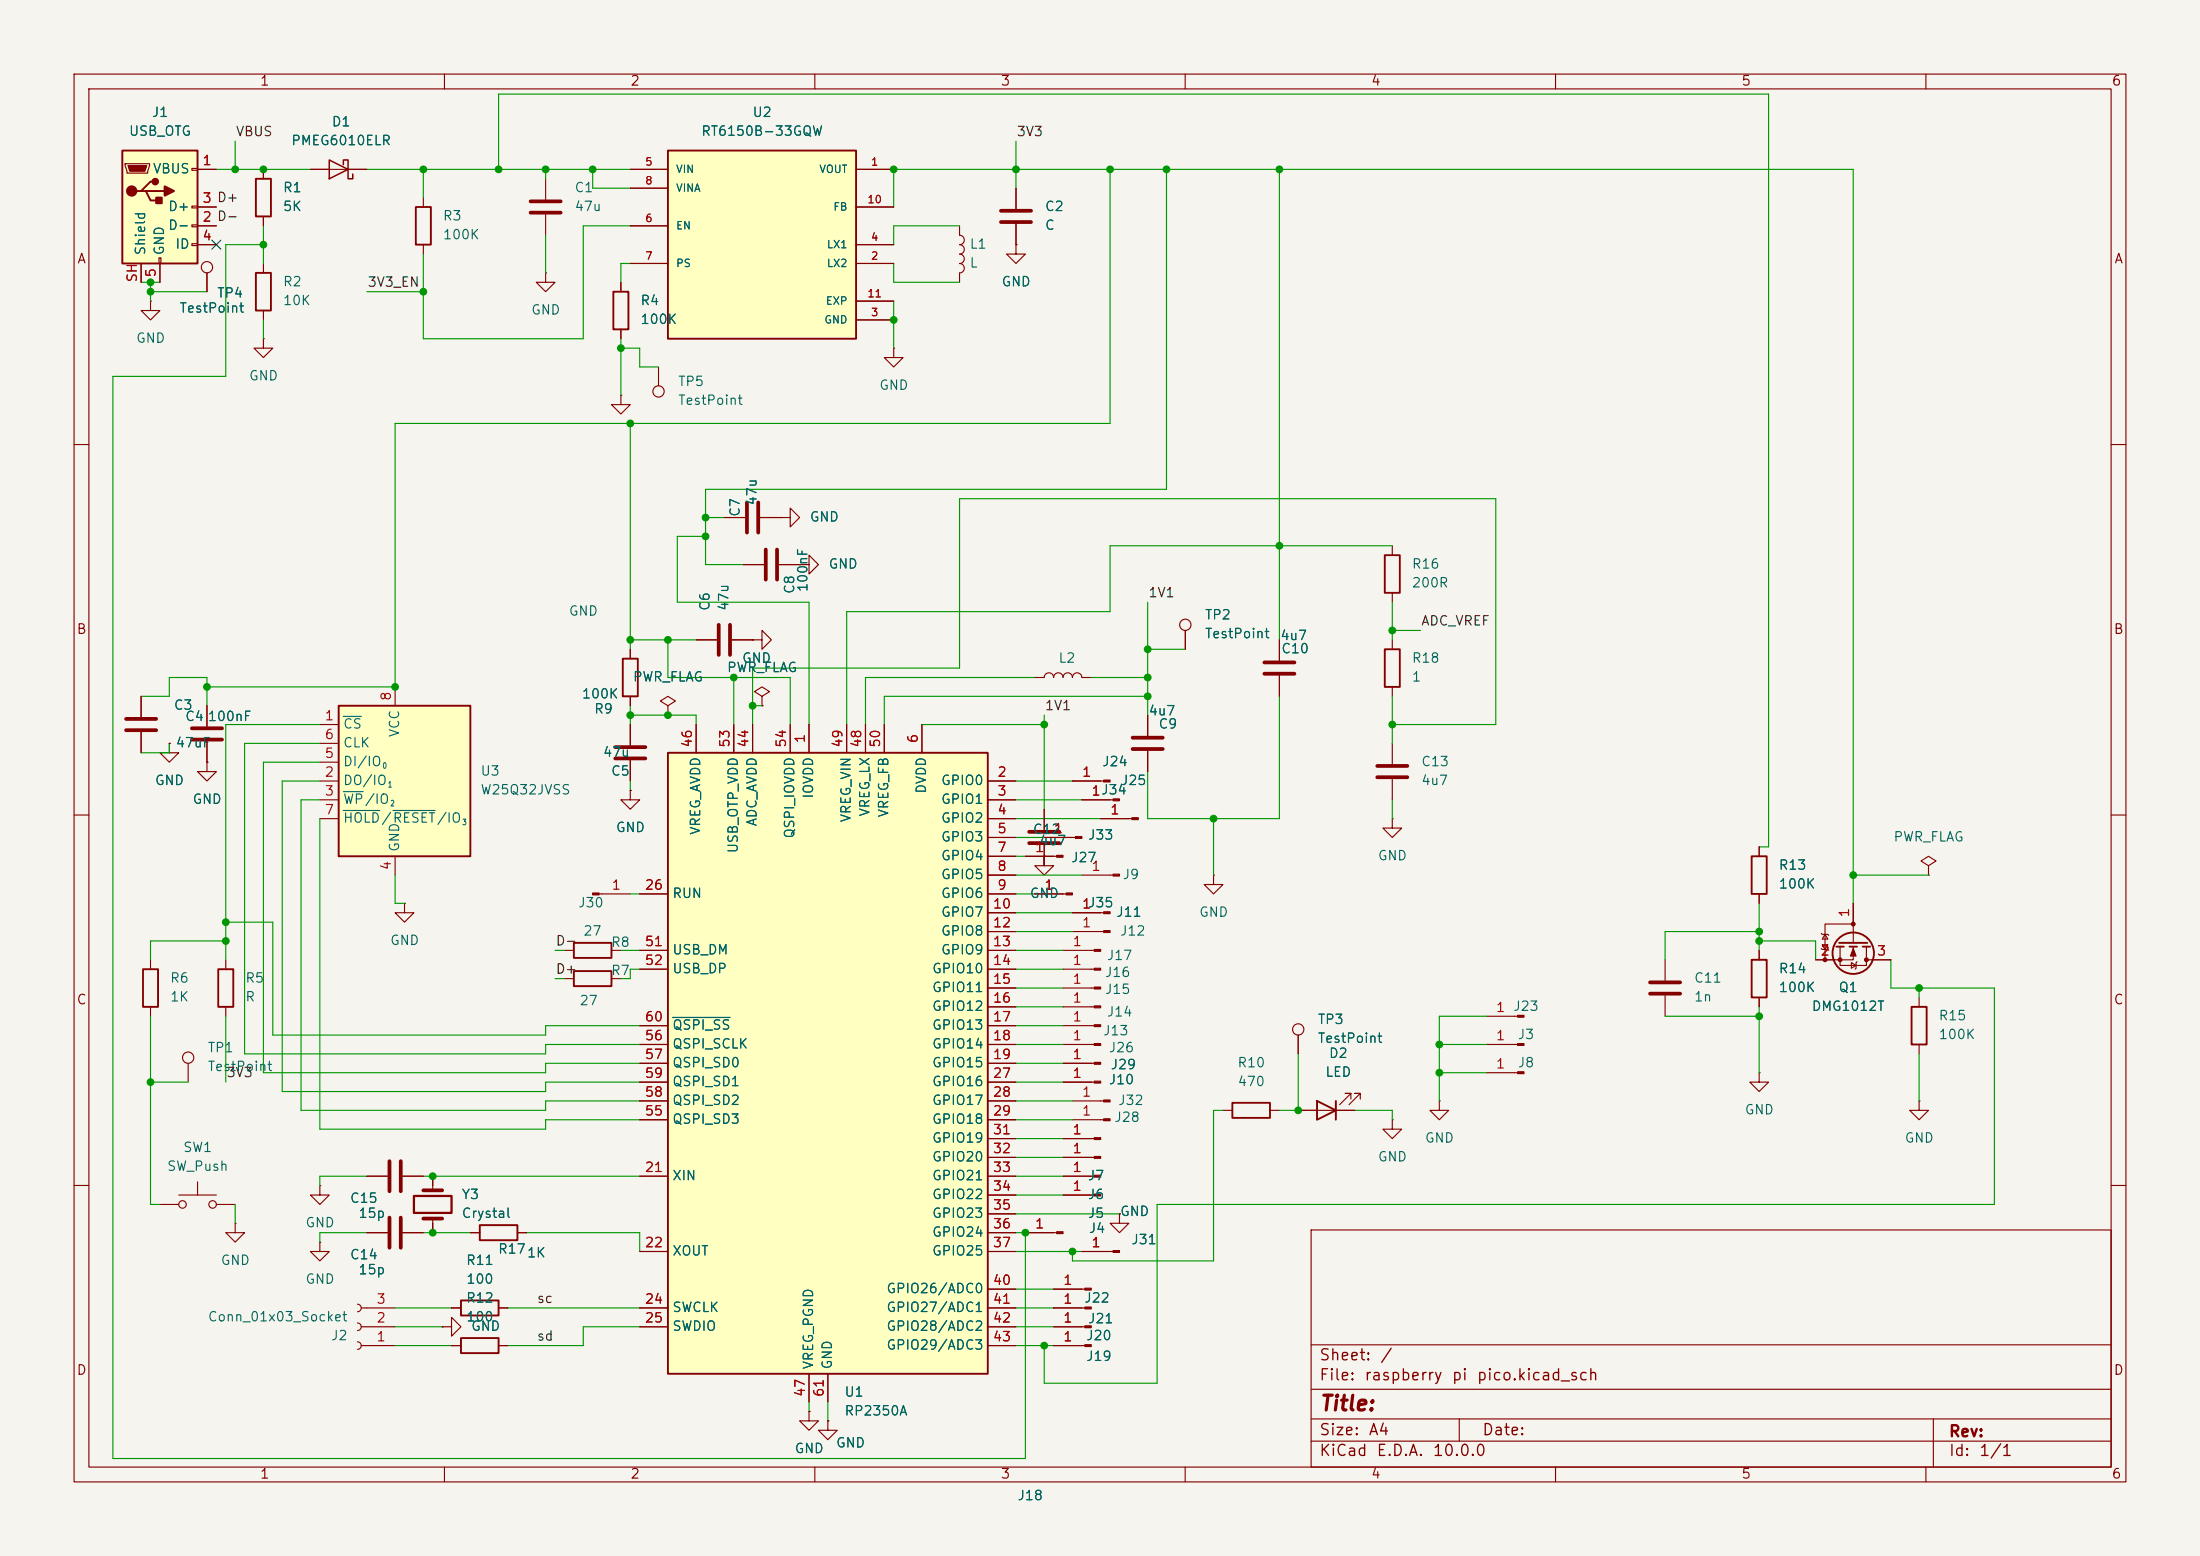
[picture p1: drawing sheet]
<svg xmlns="http://www.w3.org/2000/svg" width="297mm" height="210mm" viewBox="0 0 297 210" stroke-linecap="round" stroke-linejoin="round" font-family="sans-serif">
<path d="M0 0h297v210h-297z" fill="#f5f4ef" stroke="#f5f4ef" stroke-width=".14"/>
<g fill="none" stroke="#840000" stroke-width=".15">
<path d="M10 10h277v190h-277zM12 12h273v186h-273zM60 10v2M110 10v2M160 10v2M210 10v2M260 10v2M35.6 45.7v1.3h1.2l-1.2 1.3-1.3-1.3h1.3M35.6 45.7h.1M10 60h2M97.8 69.9h2.8M100.3 76.2h2.8"/>
<path d="M102.6 69.9h2.8M105.2 76.2h2.7M105.4 69.9h1.3v-1.3l1.2 1.3-1.2 1.2v-1.2M105.4 69.9h.1M107.9 76.2h1.3v-1.3l1.3 1.3-1.3 1.3v-1.3M107.9 76.2h.1M188 73.7v1.2M285 60h2M90.2 95.3l1-.7-1-.6-1 .6 1 .7v1.2M90.2 96.5h.1M101.6 86.4h1.3v-1.3l1.2 1.3-1.2 1.2v-1.2M101.6 86.4h.1"/>
<path d="M154.9 96.5v2.8M160 85.1v2.5M188 80v1.3M10 110h2M154.9 101.3v2.8M285 110h2M58.4 158.8v1.9M200.7 144.8h4.2M10 160h2M49.5 166.4h2.8M54.4 166.4h2.7M58.4 164.5v1.9"/>
<path d="M177 166h108v32h-108zM285 160h2M60 198v2M110 198v2M160 198v2M177 194.5h108M177 191.5h108M177 187.5h108M177 181.5h108M197 191.5v3M210 198v2M260 198v2"/>
<path d="M261 191.5v6.5"/>
<circle cx="160" cy="84.3" r=".76"/>
</g>
<path d="M100.8 67.8v4.1M102.4 67.8v4.1M103.4 74.2v4M104.9 74.2v4M152.9 99.6h4.1M152.9 101.1h4.1M52.6 164.3v4.1M54.1 164.3v4.1M57.1 164.5h2.6M57.1 160.7h2.6" fill="none" stroke="#840000" stroke-width=".51"/>
<path d="M186.9 74.9h2.1v5.1h-2.1z" fill="none" stroke="#840000" stroke-width=".25"/>
<path d="M204.9 144.7h.8v.2h-.8z" fill="#840000" stroke="#840000" stroke-width=".15"/>
<path d="M55.9 161.4h5.1v2.3h-5.1z" fill="none" stroke="#840000" stroke-width=".3"/>
<path d="M16.5 20.3h10.2v15.3h-10.2z" fill="#ffffc2"/>
<path d="M16.5 20.3h10.2v15.3h-10.2zM19 25.8h.7l.6 1.3h1.3M19.7 25.8h2.5M21 24.5h-.7l-1.3 1.3h-.6" fill="none" stroke="#840000" stroke-width=".25"/>
<path d="M16.9 22.1h3.3v.3l-.3 1h-2.8zM19 35.6v2.5M21.5 34.8h.2v.8h-.2zM21.6 35.6v2.5M25.9 22.7h.8v.3h-.8zM25.9 27.8h.8v.3h-.8zM25.9 30.4h.8v.2h-.8zM25.9 32.9h.8v.2h-.8zM26.7 22.9h2.5M26.7 30.5h2.5M26.7 27.9h2.5M26.7 33h2.5" fill="none" stroke="#840000" stroke-width=".15"/>
<path d="M17.3 22.4h2.5l-.2 .7h-2.1z" fill="#840000" stroke="#840000" stroke-width=".15"/>
<g fill="#840000" stroke="#840000" stroke-width=".25">
<path d="M21.1 26.7h.7v.7h-.7z"/>
<path d="M22.2 25.1l1.3 .7-1.3 .6z"/>
<circle cx="17.8" cy="25.8" r=".63"/>
<circle cx="21" cy="24.5" r=".38"/>
</g>
<path d="M90.2 101.6h43.1v83.8h-43.1z" fill="#ffffc2"/>
<path d="M34.5 36.8h2.1v5.1h-2.1zM90.2 101.6h43.1v83.8h-43.1z" fill="none" stroke="#840000" stroke-width=".25"/>
<g fill="none" stroke="#840000" stroke-width=".15">
<path d="M27.9 36.8v2.6M35.6 35.6v1.2M20.3 40.6v1.3h1.3l-1.3 1.3-1.3-1.3h1.3M20.3 40.6h.1M35.6 41.9v1.3M19 94v2.8M19 98.8v2.8M94 97.8v3.8M99.1 97.8v3.8M101.6 97.8v3.8M106.7 97.8v3.8M109.2 97.8v3.8"/>
<path d="M114.3 97.8v3.8M116.8 97.8v3.8M119.4 97.8v3.8M124.5 97.8v3.8M133.3 105.4h3.9M133.3 108h3.9M133.3 110.5h3.9M133.3 113h3.9M133.3 115.6h3.9M133.3 118.1h3.9M141 115.6v1.2h1.2l-1.2 1.3-1.3-1.3h1.3M141 115.6h.1"/>
<path d="M86.4 120.7h3.8M86.4 128.3h3.8M86.4 130.8h3.8M86.4 138.4h3.8M133.3 120.7h3.9M133.3 123.2h3.9M133.3 125.7h3.9M133.3 128.3h3.9M133.3 130.8h3.9M133.3 133.4h3.9M133.3 135.9h3.9M133.3 138.4h3.9"/>
<path d="M200.7 137.2h4.2M86.4 141h3.8M86.4 143.5h3.8M86.4 158.8h3.8M86.4 146.1h3.8M86.4 148.6h3.8M86.4 151.1h3.8M133.3 141h3.9M133.3 143.5h3.9M133.3 158.8h3.9M133.3 146.1h3.9M133.3 148.6h3.9"/>
<path d="M133.3 151.1h3.9M133.3 153.7h3.9M133.3 156.2h3.9M237.5 144.8v1.3h1.3l-1.3 1.2-1.3-1.2h1.3M237.5 144.8h.1M86.4 168.9h3.8M86.4 176.5h3.8M86.4 179.1h3.8M133.3 168.9h3.9M133.3 176.5h3.9M133.3 179.1h3.9M133.3 161.3h3.9"/>
<path d="M133.3 163.8h3.9M133.3 166.4h3.9M133.3 174h3.9M142.2 176.5h4.3M109.2 185.4v3.8M111.8 185.4v3.8M133.3 181.6h3.9"/>
<circle cx="27.9" cy="36.1" r=".76"/>
</g>
<path d="M90.8 137.3h7.8" fill="none" stroke="#006464" stroke-width=".15"/>
<path d="M17 97h4.1M17 98.6h4.1" fill="none" stroke="#840000" stroke-width=".51"/>
<g fill="#840000" stroke="#840000" stroke-width=".15">
<path d="M204.9 137h.8v.3h-.8z"/>
<path d="M146.5 176.4h.8v.3h-.8z"/>
</g>
<path d="M90.2 20.3h25.4v25.4h-25.4z" fill="#ffffc2"/>
<g fill="none" stroke="#840000" stroke-width=".25">
<path d="M34.5 24.1h2.1v5.1h-2.1zM56.1 27.9h2.1v5.1h-2.1zM82.8 39.4h2v5.1h-2zM90.2 20.3h25.4v25.4h-25.4zM84.1 88.9h2v5.1h-2zM186.9 87.6h2.1v5.1h-2.1zM236.5 115.6h2v5.1h-2zM77.5 127.3h5v2h-5zM236.5 129.5h2v5.1h-2zM247.9 127.8h1M248.3 127.3h3.8M249.7 127.8h1"/>
<path d="M251.5 127.8h1M258.1 135.9h2v5.1h-2zM166.4 148.8h5v2.1h-5zM177.8 148.6l2.5 1.3-2.5 1.2zM180.3 148.6v2.5"/>
<circle cx="250.2" cy="128.7" r="2.79"/>
</g>
<g fill="none" stroke="#840000" stroke-width=".15">
<path d="M35.6 22.9v1.2M35.6 29.2v1.3M41.9 22.9h7.6M57.1 26.7v1.2M57.1 33v1.3M73.7 36.8v1.3h1.2l-1.2 1.3-1.3-1.3h1.3M73.7 36.8h.1M73.7 24.1v2.8M73.7 29v2.8M83.8 38.1v1.3M85.1 22.9h5.1M85.1 35.6h5.1"/>
<path d="M85.1 30.5h5.1M85.1 25.4h5.1M115.6 22.9h5M115.6 35.6h5M115.6 33h5M115.6 27.9h5M129.5 30.5v1.3a.64 .64 0 0 1 .7 .6 .64 .64 0 0 1-.7 .6M129.5 33a.64 .64 0 0 1 .7 .7 .64 .64 0 0 1-.7 .6 .64 .64 0 0 1 .7 .6 .64 .64 0 0 1-.7 .7 .64 .64 0 0 1 .7 .6 .64 .64 0 0 1-.7 .6M129.5 36.8v1.3M137.2 33v1.3h1.2l-1.2 1.3-1.3-1.3h1.3M137.2 33h.1M137.2 25.4v2.8"/>
<path d="M137.2 30.2v2.8M83.8 53.3v1.3h1.3l-1.3 1.3-1.3-1.3h1.3M83.8 53.3h.1M83.8 44.5v1.2M88.9 49.5v2.6M115.6 43.2h5M115.6 40.6h5M120.6 47v1.3h1.3l-1.3 1.2-1.2-1.2h1.2M120.6 47h.1M85.1 87.6v1.3M85.1 94v1.3M85.1 97.8v2.8"/>
<path d="M94 86.4h2.8M98.8 86.4h2.8M102.9 94l1-.7-1-.6-1 .6 1 .7v1.3M102.9 95.3h.1M139.7 91.4h1.3a.64 .64 0 0 1 .6-.6 .64 .64 0 0 1 .6 .6 .64 .64 0 0 1 .7-.6 .64 .64 0 0 1 .6 .6 .64 .64 0 0 1 .6-.6 .64 .64 0 0 1 .7 .6 .64 .64 0 0 1 .6-.6 .64 .64 0 0 1 .6 .6h1.3M172.7 86.4v2.8M172.7 91.2v2.8M188 86.4v1.2M188 92.7v1.3M85.1 106.7v1.3h1.3l-1.3 1.2-1.3-1.2h1.3M85.1 106.7h.1M85.1 102.6v2.8"/>
<path d="M138.4 115.6h4.2M141 109.2v2.8M141 114v2.8M141 113h4.2M144.8 105.4h4.2M146 118.1h4.3M146 108h4.3M148.6 110.5h4.2M163.8 118.1v1.3h1.3l-1.3 1.3-1.2-1.3h1.2M163.8 118.1h.1M188 110.5v1.3h1.2l-1.2 1.2-1.3-1.2h1.3M188 110.5h.1"/>
<path d="M188 100.3v2.8M188 105.2v2.8M237.5 114.3v1.3M260.3 116.8l1.1-.6-1.1-.6-1 .6 1 .6v1.3M260.3 118.1h.1M54.6 121.9v1.3h1.3l-1.3 1.3-1.3-1.3h1.3M54.6 121.9h.1M76.2 128.3h1.3M80.9 120.7h4.2M82.5 128.3h1.3M139.7 120.7h4.2M143.5 128.3h4.2"/>
<path d="M143.5 130.8h4.2M143.5 138.4h4.2M143.5 135.9h4.2M143.5 133.4h4.2M144.8 125.7h4.2M144.8 123.2h4.2M175.3 139.7v2.5M224.8 129.5v2.8M224.8 134.4v2.8M237.5 120.7v1.2M237.5 128.3v1.2M237.5 134.6v1.3"/>
<path d="M245.9 126l.1 .1h.8l.1 .1M245.9 128l.1 .1h.8l.1 .2M246 127.5h.8l-.4 .6zM246.4 126.1l.4 .6h-.8zM248.4 127.8v2.5h3.6v-2.5M249.9 129.9l.7 .4-.7 .4zM250.2 124.7h-3.8v4.8M250.2 127.8v1.7h-5.1M250.2 121.9v5.4M250.7 129.8l-.1 .1v.8l-.2 .1M252 129.5h3.3M259.1 134.6v1.3"/>
<path d="M143.5 141h4.2M143.5 146.1h4.2M143.5 143.5h4.2M143.5 156.2h4.2M143.5 158.8h4.2M143.5 153.7h4.2M144.8 151.1h4.2M144.8 148.6h4.2M165.1 149.9h1.3M171.4 149.9h1.3M175.3 149.9h7.6M182.4 148.3v-.7h-.8h.8l-1.6 1.5"/>
<path d="M183.6 148.3v-.7h-.7h.7l-1.5 1.5M188 151.1v1.3h1.2l-1.2 1.3-1.3-1.3h1.3M188 151.1h.1M194.3 148.6v1.3h1.3l-1.3 1.2-1.3-1.2h1.3M194.3 148.6h.1M200.7 141h4.2M259.1 148.6v1.3h1.2l-1.2 1.2-1.3-1.2h1.3M259.1 148.6h.1M259.1 141v1.2M142.2 174h4.3M142.2 179.1h4.3M143.5 161.3h4.2"/>
<path d="M146 168.9h4.3M151.1 163.8v1.3h1.3l-1.3 1.3-1.2-1.3h1.2M151.1 163.8h.1M142.2 181.6h4.3"/>
<circle cx="88.9" cy="52.8" r=".76"/>
<circle cx="175.3" cy="138.9" r=".76"/>
</g>
<g fill="#840000" stroke="#840000" stroke-width=".15">
<path d="M146.5 173.9h.8v.2h-.8z"/>
<path d="M146.5 181.5h.8v.2h-.8z"/>
<path d="M146.5 178.9h.8v.3h-.8z"/>
<path d="M250.2 128l.4 1h-.8z"/>
<path d="M147.7 128.1h.9v.3h-.9z"/>
<path d="M80 120.5h.9v.3h-.9z"/>
<path d="M147.7 130.7h.9v.2h-.9z"/>
<path d="M204.9 140.8h.8v.3h-.8z"/>
<path d="M142.6 115.4h.9v.3h-.9z"/>
<path d="M149 125.6h.9v.3h-.9z"/>
<path d="M150.3 118h.8v.2h-.8z"/>
<path d="M149 123.1h.9v.2h-.9z"/>
<path d="M143.9 120.5h.9v.3h-.9z"/>
<path d="M145.2 112.9h.8v.3h-.8z"/>
<path d="M149 105.3h.9v.2h-.9z"/>
<path d="M152.8 110.4h.9v.2h-.9z"/>
<path d="M150.3 107.8h.8v.3h-.8z"/>
<path d="M150.3 168.8h.8v.2h-.8z"/>
<path d="M149 151h.9v.3h-.9z"/>
<path d="M147.7 145.9h.9v.3h-.9z"/>
<path d="M147.7 143.4h.9v.2h-.9z"/>
<path d="M147.7 140.8h.9v.3h-.9z"/>
<path d="M147.7 138.3h.9v.3h-.9z"/>
<path d="M147.7 135.8h.9v.2h-.9z"/>
<path d="M147.7 133.2h.9v.3h-.9z"/>
<path d="M149 148.5h.9v.2h-.9z"/>
<path d="M147.7 156.1h.9v.2h-.9z"/>
<path d="M147.7 161.2h.9v.2h-.9z"/>
<path d="M147.7 158.6h.9v.3h-.9z"/>
<path d="M147.7 153.5h.9v.3h-.9z"/>
<circle cx="250.2" cy="124.7" r=".25"/>
<circle cx="252" cy="129.5" r=".25"/>
<circle cx="248.4" cy="129.5" r=".25"/>
<circle cx="246.4" cy="129.5" r=".25"/>
</g>
<g fill="none" stroke="#840000" stroke-width=".51">
<path d="M71.6 27.2h4.1M71.6 28.7h4.1M135.1 28.4h4.1M135.1 30h4.1M97 84.3v4.1M98.6 84.3v4.1M170.7 90.9h4.1M170.7 89.4h4.1M83.1 102.4h4M83.1 100.8h4M138.9 113.8h4.1M138.9 112.3h4.1"/>
<path d="M185.9 103.4h4.1M185.9 104.9h4.1M222.8 132.6h4M222.8 134.1h4"/>
</g>
<path d="M44.4 21.6l2.6 1.3-2.6 1.2zM46.4 22.2v-.6h.6v2.5h.6v-.6" fill="none" stroke="#840000" stroke-width=".2"/>
<path d="M45.7 95.3h17.8v20.3h-17.8z" fill="#ffffc2"/>
<path d="M45.7 95.3h17.8v20.3h-17.8zM19.3 130.8h2v5.1h-2zM29.5 130.8h2v5.1h-2zM77.5 131.1h5v2h-5zM62.2 175.5h5.1v2h-5.1zM64.8 165.4h5v2h-5zM62.2 180.6h5.1v2h-5.1z" fill="none" stroke="#840000" stroke-width=".25"/>
<g fill="none" stroke="#840000" stroke-width=".15">
<path d="M19 35.6v2.5M21.6 35.6v2.5M26.7 22.9h2.5M26.7 33h2.5M26.7 30.5h2.5M26.7 27.9h2.5M27.9 36.8v2.6M35.6 22.9v1.2M35.6 29.2v1.3M41.9 22.9h2.5M47 22.9h2.5M83.8 38.1v1.3"/>
<path d="M85.1 22.9h5.1M85.1 35.6h5.1M85.1 30.5h5.1M85.1 25.4h5.1M115.6 22.9h5M115.6 35.6h5M115.6 33h5M115.6 27.9h5M137.2 33h.1M137.2 25.4v2.8M137.2 30.2v2.8M83.8 44.5v1.2"/>
<path d="M115.6 43.2h5M115.6 40.6h5M97.8 69.9h2.8M100.3 76.2h2.8M102.6 69.9h2.8M105.2 76.2h2.7M105.4 69.9h.1M107.9 76.2h.1M19 94v2.8M19 98.8v2.8M27.9 95.3v2.7M43.2 97.8h2.5"/>
<path d="M53.3 92.7v2.6M85.1 87.6v1.3M85.1 94v1.3M85.1 97.8v2.8M90.2 96.5h.1M94 86.4h2.8M94 97.8v3.8M98.8 86.4h2.8M99.1 97.8v3.8M101.6 86.4h.1M101.6 97.8v3.8M102.9 95.3h.1"/>
<path d="M106.7 97.8v3.8M109.2 97.8v3.8M114.3 97.8v3.8M116.8 97.8v3.8M119.4 97.8v3.8M124.5 97.8v3.8M154.9 96.5v2.8M160 85.1v2.5M172.7 86.4v2.8M172.7 91.2v2.8M22.9 100.3v1.3h1.2l-1.2 1.3-1.3-1.3h1.3M22.9 100.3h.1"/>
<path d="M27.9 102.9v1.2h1.3l-1.3 1.3-1.2-1.3h1.2M27.9 102.9h.1M27.9 100.1v2.8M43.2 105.4h2.5M43.2 108h2.5M43.2 102.9h2.5M43.2 100.3h2.5M43.2 110.5h2.5M53.3 115.6v2.5M85.1 106.7h.1M85.1 102.6v2.8M133.3 105.4h3.9"/>
<path d="M133.3 108h3.9M133.3 110.5h3.9M133.3 115.6h3.9M133.3 113h3.9M133.3 118.1h3.9M138.4 115.6h3.8M141 115.6h.1M141 109.2v2.8M141 114v2.8M141 113h3.8M144.8 105.4h3.8M146 108h3.9"/>
<path d="M148.6 110.5h3.8M154.9 101.3v2.8M237.5 114.3v1.3M20.3 129.5v1.3M20.3 135.9v1.3M30.5 129.5v1.3M30.5 135.9v1.3M76.2 132.1h1.3M82.5 132.1h1.3M86.4 120.7h3.8M86.4 128.3h3.8M86.4 130.8h3.8"/>
<path d="M86.4 138.4h3.8M133.3 123.2h3.9M133.3 120.7h3.9M133.3 125.7h3.9M133.3 128.3h3.9M133.3 130.8h3.9M133.3 133.4h3.9M133.3 135.9h3.9M133.3 138.4h3.9M139.7 120.7h3.8M144.8 123.2h3.8M175.3 139.7v2.5"/>
<path d="M237.5 120.7v1.2M237.5 128.3v1.2M237.5 134.6v1.3M245.1 129.5h2.5M250.2 121.9v2.6M252.7 129.5h2.6M25.4 143.5v2.6M26.7 159.5v1.8M49.5 158.8h2.8M54.4 158.8h2.7M58.4 158.8v1.2M86.4 158.8h3.8"/>
<path d="M86.4 146.1h3.8M86.4 143.5h3.8M86.4 141h3.8M86.4 148.6h3.8M86.4 151.1h3.8M133.3 158.8h3.9M133.3 146.1h3.9M133.3 143.5h3.9M133.3 156.2h3.9M133.3 153.7h3.9M133.3 141h3.9M133.3 148.6h3.9"/>
<path d="M133.3 151.1h3.9M143.5 158.8h3.8M143.5 146.1h3.8M143.5 143.5h3.8M143.5 156.2h3.8M143.5 153.7h3.8M175.3 149.9h2.5M180.3 149.9h2.6M21.6 162.6h2.5M24.1 161.3h5.1M29.2 162.6h2.5M31.7 165.1v1.3h1.3l-1.3 1.2-1.2-1.2h1.2"/>
<path d="M31.7 165.1h.1M43.2 160v1.3h1.2l-1.2 1.3-1.3-1.3h1.3M43.2 160h.1M43.2 167.6v1.3h1.2l-1.2 1.3-1.3-1.3h1.3M43.2 167.6h.1M48.3 178.6a.51 .51 0 0 1 .5 .5 .51 .51 0 0 1-.5 .5M48.3 176a.51 .51 0 0 1 .5 .5 .51 .51 0 0 1-.5 .5M48.8 176.5h4.5M48.8 179.1h4.5M49.5 166.4h2.8M54.4 166.4h2.7M58.4 165.1v1.3"/>
<path d="M59.7 179.1h1.3v-1.3l1.2 1.3-1.2 1.2v-1.2M59.7 179.1h.1M61 176.5h1.2M63.5 166.4h1.3M67.3 176.5h1.3M69.8 166.4h1.3M86.4 176.5h3.8M86.4 179.1h3.8M86.4 168.9h3.8M133.3 161.3h3.9M133.3 166.4h3.9M133.3 176.5h3.9"/>
<path d="M133.3 179.1h3.9M133.3 174h3.9M133.3 168.9h3.9M133.3 163.8h3.9M138.4 166.4h4.2M142.2 176.5h3.8M142.2 179.1h3.8M142.2 174h3.8M143.5 161.3h3.8M146 168.9h3.9M151.1 163.8h.1M48.3 181.1a.51 .51 0 0 1 .5 .5 .51 .51 0 0 1-.5 .5"/>
<path d="M48.8 181.6h4.5M61 181.6h1.2M67.3 181.6h1.3M109.2 190.5v1.3h1.3l-1.3 1.2-1.3-1.2h1.3M109.2 190.5h.1M109.2 185.4v3.8M111.8 191.8v1.2h1.2l-1.2 1.3-1.3-1.3h1.3M111.8 191.8h.1M111.8 185.4v3.8M133.3 181.6h3.9M142.2 181.6h3.8"/>
<circle cx="25.4" cy="142.7" r=".76"/>
<circle cx="24.6" cy="162.6" r=".51"/>
<circle cx="28.7" cy="162.6" r=".51"/>
</g>
<path d="M46.4 96.7h2.4M46.4 106.8h2.6M46.4 109.4h4.9M53.1 109.4h5.6M90.8 137.3h7.8" fill="none" stroke="#006464" stroke-width=".15"/>
<path d="M25.9 98.3h4.1M25.9 99.8h4.1M52.6 156.7v4.1M54.1 156.7v4.1" fill="none" stroke="#840000" stroke-width=".51"/>
<path d="M142.6 166.2h.9v.3h-.9z" fill="#840000" stroke="#840000" stroke-width=".15"/>
<g fill="none" stroke="#009600" stroke-width=".15">
<path d="M31.7 19.1v3.8M137.2 19.1v6.3M19 38.1h2.6M20.3 38.1v2.5M20.3 39.4h7.6M29.2 22.9h12.7M35.6 33h-5.1v17.8h-15.3v146.1h123.2v-30.5h-1.2M35.6 30.5v5.1M49.5 22.9h35.6M49.5 39.4h7.6M57.1 22.9v3.8M67.3 22.9v-10.2h171.5v101.6h-1.3"/>
<path d="M73.7 22.9v1.2M73.7 31.8v5M80 22.9v2.5h5.1M85.1 35.6h-1.3v2.5M85.1 30.5h-6.4v15.2h-21.6v-11.4M120.6 27.9v-5h129.6v99M120.6 35.6v2.5h8.9M129.5 30.5h-8.9v2.5M149.9 22.9v34.3h-96.6v35.5h-25.4M157.5 22.9v43.1h-62.3v10.2h5.1M172.7 22.9v63.5M35.6 43.2v2.5"/>
<path d="M83.8 45.7v7.6M83.8 47h2.6v2.5h2.5M85.1 57.2v30.4M120.6 40.6v6.4M95.2 72.4h-3.8v8.9h17.8v16.5M95.2 69.9h2.6M188 73.7h-38.1v8.9h-35.6v15.2M19 94h3.9v-2.6h5v3.9M43.2 97.8h-12.7v31.7M85.1 95.3v2.5M85.1 86.4h8.9M85.1 96.5h8.9v1.3"/>
<path d="M90.2 86.4v5h16.5v6.4M99.1 91.4v6.4M101.6 97.8v-7.6h27.9v-22.9h72.4v30.5h-13.9M101.6 95.3h1.3M124.5 97.8h16.5M139.7 91.4h-22.9v6.4M141 96.5v12.7M147.3 91.4h7.6M154.9 81.3v15.2M154.9 94h-35.5v3.8M154.9 87.6h5.1M172.7 94v16.5h-17.8v-6.4"/>
<path d="M188 81.3v5.1M188 94v6.3M188 85.1h3.8M22.9 100.3v1.3h-3.9M43.2 108h-2.6v41.9h33.1v-1.3h12.7M43.2 105.4h-5.1v41.9h35.6v-1.2h12.7M43.2 102.9h-7.6v41.9h38.1v-1.3h12.7M43.2 100.3h-10.2v41.9h40.7v-1.2h12.7M43.2 110.5v41.9h30.5v-1.3h12.7M53.3 118.1v3.8h1.3M85.1 105.4v1.3M137.2 108h8.8"/>
<path d="M137.2 110.5h11.4M137.2 113h3.8M137.2 118.1h8.8M137.2 105.4h7.6M137.2 115.6h1.2M141 115.6v1.2M163.8 110.5v7.6M188 108v2.5M250.2 118.1h10.1M20.3 137.2v25.4h1.3M30.5 127h-10.2v2.5M30.5 124.5h6.3v15.2h36.9v-1.3h12.7"/>
<path d="M30.5 137.2v8.9M74.9 128.3h1.3M74.9 132.1h1.3M83.8 128.3h2.6M85.1 120.7h1.3M86.4 130.8h-1.3v1.3h-1.3M137.2 120.7h2.5M137.2 133.4h6.3M137.2 125.7h7.6M137.2 123.2h7.6M137.2 128.3h6.3M137.2 135.9h6.3"/>
<path d="M137.2 138.4h6.3M137.2 130.8h6.3M200.7 137.2h-6.4v11.4M224.8 137.2h12.7M237.5 127h7.6v2.5M237.5 121.9v6.4M237.5 135.9v8.9M237.5 125.7h-12.7v3.8M255.3 129.5v3.9h13.9v29.2h-113v24.1h-15.2v-5.1M259.1 133.4v1.2M20.3 146.1h5.1M49.5 158.8h-6.3v1.2"/>
<path d="M57.1 158.8h29.3M137.2 158.8h6.3M137.2 156.2h6.3M137.2 153.7h6.3M137.2 141h6.3M137.2 143.5h6.3M137.2 151.1h7.6M137.2 148.6h7.6M137.2 146.1h6.3M165.1 149.9h-1.3v20.3h-19v-1.3M175.3 142.2v7.7h-2.6M182.9 149.9h5.1v1.2"/>
<path d="M194.3 141h6.4M194.3 144.8h6.4M259.1 142.2v6.4M31.7 162.6v2.5M49.5 166.4h-6.3v1.2M53.3 179.1h6.4M53.3 176.5h7.7M57.1 166.4h6.4M68.6 176.5h17.8M71.1 166.4h15.3v2.5M86.4 179.1h-7.7v2.5h-10.1M137.2 179.1h5"/>
<path d="M137.2 163.8h13.9M137.2 174h5M137.2 176.5h5M137.2 168.9h8.8M137.2 161.3h6.3M53.3 181.6h7.7M109.2 189.2v1.3M111.8 189.2v2.6M137.2 181.6h5"/>
</g>
<path d="M28.6 32.4l1.2 1.2M29.8 32.4l-1.2 1.2" fill="none" stroke="#000084" stroke-width=".15"/>
<g fill="#009600" stroke="#009600" stroke-width=".14">
<circle cx="27.9" cy="92.7" r=".46"/>
<circle cx="53.3" cy="92.7" r=".46"/>
<circle cx="20.3" cy="39.4" r=".46"/>
<circle cx="20.3" cy="38.1" r=".46"/>
<circle cx="67.3" cy="22.9" r=".46"/>
<circle cx="73.7" cy="22.9" r=".46"/>
<circle cx="57.1" cy="22.9" r=".46"/>
<circle cx="120.6" cy="22.9" r=".46"/>
<circle cx="83.8" cy="47" r=".46"/>
<circle cx="80" cy="22.9" r=".46"/>
<circle cx="95.2" cy="72.4" r=".46"/>
<circle cx="120.6" cy="43.2" r=".46"/>
<circle cx="95.2" cy="69.9" r=".46"/>
<circle cx="85.1" cy="57.2" r=".46"/>
<circle cx="35.6" cy="33" r=".46"/>
<circle cx="57.1" cy="39.4" r=".46"/>
<circle cx="35.6" cy="22.9" r=".46"/>
<circle cx="31.7" cy="22.9" r=".46"/>
<circle cx="154.9" cy="94" r=".46"/>
<circle cx="141" cy="97.8" r=".46"/>
<circle cx="154.9" cy="91.4" r=".46"/>
<circle cx="154.9" cy="87.6" r=".46"/>
<circle cx="172.7" cy="73.7" r=".46"/>
<circle cx="138.4" cy="166.4" r=".46"/>
<circle cx="141" cy="181.6" r=".46"/>
<circle cx="144.8" cy="168.9" r=".46"/>
<circle cx="237.5" cy="125.7" r=".46"/>
<circle cx="259.1" cy="133.4" r=".46"/>
<circle cx="237.5" cy="137.2" r=".46"/>
<circle cx="237.5" cy="127" r=".46"/>
<circle cx="250.2" cy="118.1" r=".46"/>
<circle cx="149.9" cy="22.9" r=".46"/>
<circle cx="157.5" cy="22.9" r=".46"/>
<circle cx="172.7" cy="22.9" r=".46"/>
<circle cx="188" cy="85.1" r=".46"/>
<circle cx="137.2" cy="22.9" r=".46"/>
<circle cx="163.8" cy="110.5" r=".46"/>
<circle cx="188" cy="97.8" r=".46"/>
<circle cx="194.3" cy="144.8" r=".46"/>
<circle cx="175.3" cy="149.9" r=".46"/>
<circle cx="194.3" cy="141" r=".46"/>
<circle cx="85.1" cy="86.4" r=".46"/>
<circle cx="90.2" cy="86.4" r=".46"/>
<circle cx="90.2" cy="96.5" r=".46"/>
<circle cx="85.1" cy="96.5" r=".46"/>
<circle cx="20.3" cy="146.1" r=".46"/>
<circle cx="30.5" cy="124.5" r=".46"/>
<circle cx="30.5" cy="127" r=".46"/>
<circle cx="58.4" cy="158.8" r=".46"/>
<circle cx="58.4" cy="166.4" r=".46"/>
<circle cx="99.1" cy="91.4" r=".46"/>
<circle cx="101.6" cy="95.3" r=".46"/>
</g>
<text font-size="2" fill="#840000" x="178" y="190.9">Title:</text>
<g font-size="1.5" fill="#840000">
<text x="178" y="184">Sheet:</text>
<text x="186.2" y="184">/</text>
<text x="178" y="186.7">File:</text>
<text x="184.1" y="186.7">raspberry</text>
<text x="195.9" y="186.7">pi</text>
<text x="199.3" y="186.7">pico.kicad_sch</text>
<text x="178" y="196.9">KiCad</text>
<text x="178" y="194.1">Size:</text>
<text x="184.7" y="194.1">A4</text>
<text x="185.7" y="196.9">E.D.A.</text>
<text x="193.3" y="196.9">10.0.0</text>
<text x="200" y="194.1">Date:</text>
<text x="263" y="194.3">Rev:</text>
<text x="263" y="196.9">Id:</text>
<text x="267.1" y="196.9">1/1</text>
</g>
<g font-size="1.3" fill="#840000">
<text x="35" y="11.9">1</text>
<text x="85" y="11.9">2</text>
<text x="135" y="11.9">3</text>
<text x="185" y="11.9">4</text>
<text x="235" y="11.9">5</text>
<text x="285" y="11.9">6</text>
<text x="10.3" y="35.9">A</text>
<text x="285.3" y="35.9">A</text>
<text x="10.3" y="85.9">B</text>
<text x="285.3" y="85.9">B</text>
<text x="10.3" y="135.9">C</text>
<text x="285.3" y="135.9">C</text>
<text x="10.3" y="185.9">D</text>
<text x="285.3" y="185.9">D</text>
<text x="35" y="199.9">1</text>
<text x="85" y="199.9">2</text>
<text x="135" y="199.9">3</text>
<text x="185" y="199.9">4</text>
<text x="235" y="199.9">5</text>
<text x="285" y="199.9">6</text>
</g>
<g font-size="1.3" fill="#006464">
<text x="20.4" y="16.1">J1</text>
<text x="44.7" y="17.4">D1</text>
<text x="101.5" y="16.1">U2</text>
<text x="17.3" y="18.6">USB_OTG</text>
<text x="20.6" y="23.7">VBUS</text>
<text x="39.2" y="19.9">PMEG6010ELR</text>
<text x="94.6" y="18.6">RT6150B-33GQW</text>
<text x="22.6" y="28.8">D+</text>
<text x="38.1" y="26.3">R1</text>
<text x="38.1" y="28.8">5K</text>
<text x="77.5" y="26.3">C1</text>
<text x="77.5" y="28.8">47u</text>
<text x="141" y="28.8">C2</text>
<text x="19.9" y="34.5" transform="rotate(-90 19.9 34.5)">Shield</text>
<text x="22.5" y="34.5" transform="rotate(-90 22.5 34.5)">GND</text>
<text x="22.6" y="31.3">D-</text>
<text x="23.6" y="33.9">ID</text>
<text x="59.7" y="30.1">R3</text>
<text x="59.7" y="32.6">100K</text>
<text x="130.8" y="33.9">L1</text>
<text x="141" y="31.3">C</text>
<text x="29.2" y="40.5">TP4</text>
<text x="38.1" y="39">R2</text>
<text x="38.1" y="41.5">10K</text>
<text x="86.4" y="41.5">R4</text>
<text x="130.8" y="36.4">L</text>
<text x="135.1" y="39">GND</text>
<text x="18.3" y="46.6">GND</text>
<text x="24.1" y="42.5">TestPoint</text>
<text x="71.6" y="42.8">GND</text>
<text x="86.4" y="44">100K</text>
<text x="33.5" y="51.7">GND</text>
<text x="91.4" y="52.4">TP5</text>
<text x="118.6" y="52.9">GND</text>
<text x="91.4" y="55">TestPoint</text>
<text x="100.2" y="69.8" transform="rotate(-90 100.2 69.8)">C7</text>
<text x="102.5" y="68.3" transform="rotate(-90 102.5 68.3)">47u</text>
<text x="109.2" y="70.7">GND</text>
<text x="111.8" y="77.1">GND</text>
<text x="190.5" y="77.1">R16</text>
<text x="76.7" y="83.4">GND</text>
<text x="96.1" y="82.5" transform="rotate(-90 96.1 82.5)">C6</text>
<text x="98.7" y="82.5" transform="rotate(-90 98.7 82.5)">47u</text>
<text x="107.5" y="80.3" transform="rotate(-90 107.5 80.3)">C8</text>
<text x="109.3" y="80" transform="rotate(-90 109.3 80)">100nF</text>
<text x="162.6" y="83.9">TP2</text>
<text x="190.5" y="79.6">200R</text>
<text x="100.1" y="89.8">GND</text>
<text x="142.8" y="89.8">L2</text>
<text x="162.6" y="86.5">TestPoint</text>
<text x="172.7" y="86.7">4u7</text>
<text x="172.9" y="88.5">C10</text>
<text x="190.5" y="89.8">R18</text>
<text x="78.5" y="94.6">100K</text>
<text x="85.4" y="92.3">PWR_FLAG</text>
<text x="98.1" y="91">PWR_FLAG</text>
<text x="190.5" y="92.3">1</text>
<text x="23.4" y="96.1">C3</text>
<text x="23.6" y="101.2">47uF</text>
<text x="24.9" y="97.6">C4</text>
<text x="27.9" y="97.6">100nF</text>
<text x="46.2" y="98.7">CS</text>
<text x="46.2" y="101.2">CLK</text>
<text x="54.2" y="99.6" transform="rotate(-90 54.2 99.6)">VCC</text>
<text x="80.1" y="96.6">R9</text>
<text x="155" y="96.9">4u7</text>
<text x="156.3" y="98.7">C9</text>
<text x="20.8" y="106.3">GND</text>
<text x="46.2" y="106.3">DO/IO</text>
<text x="46.2" y="103.7">DI/IO</text>
<text x="64.8" y="107.5">W25Q32JVSS</text>
<text x="64.8" y="105">U3</text>
<text x="81.3" y="102.5">47u</text>
<text x="82.4" y="105">C5</text>
<text x="110.1" y="107.9" transform="rotate(-90 110.1 107.9)">IOVDD</text>
<text x="125.3" y="107.2" transform="rotate(-90 125.3 107.2)">DVDD</text>
<text x="127" y="106.3">GPIO0</text>
<text x="148.7" y="103.7">J24</text>
<text x="151.2" y="106.3">J25</text>
<text x="191.8" y="103.7">C13</text>
<text x="191.8" y="106.3">4u7</text>
<text x="25.9" y="108.8">GND</text>
<text x="46.2" y="108.8">WP/IO</text>
<text x="46.2" y="111.4">HOLD/RESET/IO</text>
<text x="83.1" y="112.6">GND</text>
<text x="94.8" y="112.8" transform="rotate(-90 94.8 112.8)">VREG_AVDD</text>
<text x="102.5" y="111.6" transform="rotate(-90 102.5 111.6)">ADC_AVDD</text>
<text x="107.5" y="113.3" transform="rotate(-90 107.5 113.3)">QSPI_IOVDD</text>
<text x="115.2" y="111.1" transform="rotate(-90 115.2 111.1)">VREG_VIN</text>
<text x="117.7" y="110.3" transform="rotate(-90 117.7 110.3)">VREG_LX</text>
<text x="120.2" y="110.4" transform="rotate(-90 120.2 110.4)">VREG_FB</text>
<text x="127" y="108.8">GPIO1</text>
<text x="127" y="111.4">GPIO2</text>
<text x="127" y="113.9">GPIO3</text>
<text x="139.4" y="112.9">C12</text>
<text x="146.8" y="113.6">J33</text>
<text x="255.5" y="113.9">PWR_FLAG</text>
<text x="54.2" y="115.1" transform="rotate(-90 54.2 115.1)">GND</text>
<text x="99.9" y="115.3" transform="rotate(-90 99.9 115.3)">USB_OTP_VDD</text>
<text x="127" y="116.4">GPIO4</text>
<text x="127" y="119">GPIO5</text>
<text x="140.2" y="114.4">4u7</text>
<text x="144.5" y="116.7">J27</text>
<text x="151.5" y="119">J9</text>
<text x="185.9" y="116.4">GND</text>
<text x="240" y="117.7">R13</text>
<text x="78" y="122.8">J30</text>
<text x="90.7" y="121.5">RUN</text>
<text x="127" y="121.5">GPIO6</text>
<text x="127" y="124.1">GPIO7</text>
<text x="138.9" y="121.5">GND</text>
<text x="150.6" y="124.1">J11</text>
<text x="161.8" y="124.1">GND</text>
<text x="240" y="120.2">100K</text>
<text x="52.6" y="127.9">GND</text>
<text x="78.6" y="126.6">27</text>
<text x="82.4" y="128.1">R8</text>
<text x="82.4" y="131.9">R7</text>
<text x="90.7" y="129.1">USB_DM</text>
<text x="90.7" y="131.7">USB_DP</text>
<text x="125.7" y="131.7">GPIO10</text>
<text x="127" y="126.6">GPIO8</text>
<text x="127" y="129.1">GPIO9</text>
<text x="149.3" y="129.9">J17</text>
<text x="151.1" y="126.6">J12</text>
<text x="240" y="131.7">R14</text>
<text x="22.9" y="132.9">R6</text>
<text x="22.9" y="135.5">1K</text>
<text x="33" y="132.9">R5</text>
<text x="33" y="135.5">R</text>
<text x="78.1" y="136">27</text>
<text x="125.7" y="134.2">GPIO11</text>
<text x="125.7" y="136.8">GPIO12</text>
<text x="149.1" y="132.2">J16</text>
<text x="149.1" y="134.5">J15</text>
<text x="149.3" y="137.5">J14</text>
<text x="204.2" y="136.8">J23</text>
<text x="228.6" y="135.5">1n</text>
<text x="228.6" y="132.9">C11</text>
<text x="240" y="134.2">100K</text>
<text x="244.5" y="136.8">DMG1012T</text>
<text x="248.1" y="134.2">Q1</text>
<text x="27.9" y="142.3">TP1</text>
<text x="90.7" y="141.8">QSPI_SCLK</text>
<text x="90.7" y="139.3">QSPI_SS</text>
<text x="125.7" y="139.3">GPIO13</text>
<text x="125.7" y="141.8">GPIO14</text>
<text x="148.8" y="140.1">J13</text>
<text x="149.6" y="142.3">J26</text>
<text x="177.8" y="138.5">TP3</text>
<text x="177.8" y="141.1">TestPoint</text>
<text x="179.3" y="143.1">D2</text>
<text x="204.8" y="140.6">J3</text>
<text x="261.6" y="140.6">100K</text>
<text x="261.6" y="138">R15</text>
<text x="27.9" y="144.9">TestPoint</text>
<text x="90.7" y="144.4">QSPI_SD0</text>
<text x="90.7" y="149.5">QSPI_SD2</text>
<text x="90.7" y="146.9">QSPI_SD1</text>
<text x="125.7" y="144.4">GPIO15</text>
<text x="125.7" y="146.9">GPIO16</text>
<text x="125.7" y="149.5">GPIO17</text>
<text x="149.6" y="146.7">J10</text>
<text x="149.8" y="144.6">J29</text>
<text x="150.9" y="149.5">J32</text>
<text x="167" y="144.4">R10</text>
<text x="167" y="146.9">470</text>
<text x="178.8" y="145.6">LED</text>
<text x="204.8" y="144.4">J8</text>
<text x="24.6" y="155.8">SW1</text>
<text x="90.7" y="152">QSPI_SD3</text>
<text x="125.7" y="152">GPIO18</text>
<text x="125.7" y="154.5">GPIO19</text>
<text x="150.4" y="151.7">J28</text>
<text x="192.3" y="154.5">GND</text>
<text x="235.5" y="150.7">GND</text>
<text x="257" y="154.5">GND</text>
<text x="22.5" y="158.3">SW_Push</text>
<text x="90.7" y="159.6">XIN</text>
<text x="125.7" y="157.1">GPIO20</text>
<text x="125.7" y="159.6">GPIO21</text>
<text x="146.8" y="159.6">J7</text>
<text x="185.9" y="157.1">GND</text>
<text x="41.1" y="166">GND</text>
<text x="47.2" y="162.7">C15</text>
<text x="48.3" y="164.7">15p</text>
<text x="62.2" y="162.2">Y3</text>
<text x="62.2" y="164.7">Crystal</text>
<text x="125.7" y="162.2">GPIO22</text>
<text x="125.7" y="164.7">GPIO23</text>
<text x="125.7" y="167.2">GPIO24</text>
<text x="146.8" y="162.2">J6</text>
<text x="146.8" y="164.7">J5</text>
<text x="146.9" y="166.7">J4</text>
<text x="151.1" y="164.4">GND</text>
<text x="29.7" y="171">GND</text>
<text x="41.1" y="173.6">GND</text>
<text x="47.2" y="170.3">C14</text>
<text x="48.3" y="172.3">15p</text>
<text x="62.8" y="171">R11</text>
<text x="62.9" y="173.6">100</text>
<text x="67.1" y="169.5">R17</text>
<text x="71" y="170">1K</text>
<text x="90.7" y="169.8">XOUT</text>
<text x="125.7" y="169.8">GPIO25</text>
<text x="152.6" y="168.2">J31</text>
<text x="28" y="178.7">Conn_01x03_Socket</text>
<text x="62.8" y="176.1">R12</text>
<text x="62.9" y="178.7">100</text>
<text x="63.5" y="179.9">GND</text>
<text x="90.7" y="177.4">SWCLK</text>
<text x="90.7" y="179.9">SWDIO</text>
<text x="119.6" y="174.9">GPIO26/ADC0</text>
<text x="119.6" y="177.4">GPIO27/ADC1</text>
<text x="119.6" y="179.9">GPIO28/ADC2</text>
<text x="146.3" y="176.1">J22</text>
<text x="146.8" y="178.9">J21</text>
<text x="44.6" y="181.2">J2</text>
<text x="110.1" y="184.9" transform="rotate(-90 110.1 184.9)">VREG_PGND</text>
<text x="112.6" y="184.9" transform="rotate(-90 112.6 184.9)">GND</text>
<text x="119.6" y="182.5">GPIO29/ADC3</text>
<text x="146.5" y="184">J19</text>
<text x="146.5" y="181.2">J20</text>
<text x="113.9" y="188.8">U1</text>
<text x="113.9" y="191.4">RP2350A</text>
<text x="107.2" y="196.4">GND</text>
<text x="112.8" y="195.7">GND</text>
<text x="137.3" y="202.8">J18</text>
</g>
<g font-size="1.3" fill="#a90000">
<text x="27.2" y="22.6">1</text>
<text x="27.2" y="27.7">3 D+</text>
<text x="27.2" y="27.7">3</text>
<text x="27.2" y="30.2">2 D-</text>
<text x="27.2" y="32.8">4</text>
<text x="27.2" y="30.2">2</text>
<text x="18.8" y="38.2" transform="rotate(-90 18.8 38.2)">SH</text>
<text x="21.3" y="37.5" transform="rotate(-90 21.3 37.5)">5</text>
<text x="53.1" y="94.7" transform="rotate(-90 53.1 94.7)">8</text>
<text x="43.7" y="97.5">1</text>
<text x="43.7" y="100.1">6</text>
<text x="93.7" y="101" transform="rotate(-90 93.7 101)">46</text>
<text x="98.8" y="101" transform="rotate(-90 98.8 101)">53</text>
<text x="101.3" y="101" transform="rotate(-90 101.3 101)">44</text>
<text x="106.4" y="101" transform="rotate(-90 106.4 101)">54</text>
<text x="109" y="100.4" transform="rotate(-90 109 100.4)">1</text>
<text x="114" y="101" transform="rotate(-90 114 101)">49</text>
<text x="116.6" y="101" transform="rotate(-90 116.6 101)">48</text>
<text x="119.1" y="101" transform="rotate(-90 119.1 101)">50</text>
<text x="124.2" y="100.4" transform="rotate(-90 124.2 100.4)">6</text>
<text x="43.7" y="105.2">2</text>
<text x="43.7" y="107.7">3</text>
<text x="43.7" y="102.6">5</text>
<text x="134.5" y="105.2">2</text>
<text x="134.5" y="107.7">3</text>
<text x="146" y="105.2">1</text>
<text x="147.2" y="107.7">1J34</text>
<text x="43.7" y="110.2">7</text>
<text x="134.5" y="110.2">4</text>
<text x="134.5" y="112.8">5</text>
<text x="142.2" y="112.8">1</text>
<text x="149.8" y="110.2">1</text>
<text x="53.1" y="117.5" transform="rotate(-90 53.1 117.5)">4</text>
<text x="134.5" y="115.3">7</text>
<text x="134.5" y="117.9">8</text>
<text x="139.6" y="115.3">1</text>
<text x="147.2" y="117.9">1</text>
<text x="82.5" y="120.4">1</text>
<text x="87" y="120.4">26</text>
<text x="133.9" y="122.9">10</text>
<text x="133.9" y="125.5">12</text>
<text x="134.5" y="120.4">9</text>
<text x="140.9" y="120.4">1</text>
<text x="146" y="125.5">1</text>
<text x="146" y="122.9">1J35</text>
<text x="249.9" y="123.9" transform="rotate(-90 249.9 123.9)">1</text>
<text x="87" y="128">51</text>
<text x="87" y="130.6">52</text>
<text x="133.9" y="128">13</text>
<text x="133.9" y="130.6">14</text>
<text x="144.7" y="128">1</text>
<text x="144.7" y="130.6">1</text>
<text x="245.7" y="129.3">2</text>
<text x="253.3" y="129.3">3</text>
<text x="133.9" y="133.1">15</text>
<text x="133.9" y="135.6">16</text>
<text x="144.7" y="135.6">1</text>
<text x="144.7" y="133.1">1</text>
<text x="201.9" y="136.9">1</text>
<text x="87" y="140.7">56</text>
<text x="87" y="143.3">57</text>
<text x="87" y="138.2">60</text>
<text x="133.9" y="138.2">17</text>
<text x="133.9" y="140.7">18</text>
<text x="133.9" y="143.3">19</text>
<text x="144.7" y="143.3">1</text>
<text x="144.7" y="140.7">1</text>
<text x="144.7" y="138.2">1</text>
<text x="201.9" y="140.7">1</text>
<text x="87" y="148.3">58</text>
<text x="87" y="145.8">59</text>
<text x="133.9" y="145.8">27</text>
<text x="133.9" y="148.3">28</text>
<text x="144.7" y="145.8">1</text>
<text x="146" y="148.3">1</text>
<text x="201.9" y="144.5">1</text>
<text x="87" y="150.9">55</text>
<text x="133.9" y="150.9">29</text>
<text x="133.9" y="153.4">31</text>
<text x="133.9" y="156">32</text>
<text x="144.7" y="156">1</text>
<text x="144.7" y="153.4">1</text>
<text x="146" y="150.9">1</text>
<text x="87" y="158.5">21</text>
<text x="133.9" y="158.5">33</text>
<text x="133.9" y="161">34</text>
<text x="144.7" y="161">1</text>
<text x="144.7" y="158.5">1</text>
<text x="133.9" y="163.6">35</text>
<text x="133.9" y="166.1">36</text>
<text x="139.6" y="166.1">1</text>
<text x="87" y="168.7">22</text>
<text x="133.9" y="168.7">37</text>
<text x="133.9" y="173.7">40</text>
<text x="143.4" y="173.7">1</text>
<text x="147.2" y="168.7">1</text>
<text x="50.7" y="178.8">2</text>
<text x="50.7" y="176.3">3</text>
<text x="87" y="176.3">24</text>
<text x="87" y="178.8">25</text>
<text x="133.9" y="176.3">41</text>
<text x="133.9" y="178.8">42</text>
<text x="143.4" y="176.3">1</text>
<text x="143.4" y="178.8">1</text>
<text x="50.7" y="181.4">1</text>
<text x="133.9" y="181.4">43</text>
<text x="143.4" y="181.4">1</text>
<text x="109" y="188.6" transform="rotate(-90 109 188.6)">47</text>
<text x="111.5" y="188.6" transform="rotate(-90 111.5 188.6)">61</text>
</g>
<g font-size="1.3" fill="#0f0f0f">
<text x="31.7" y="18.7">VBUS</text>
<text x="137.2" y="18.7">3V3</text>
<text x="49.5" y="39">3V3_EN</text>
<text x="154.9" y="80.9">1V1</text>
<text x="191.8" y="84.7">ADC_VREF</text>
<text x="141" y="96.2">1V1</text>
<text x="74.9" y="131.7">D+</text>
<text x="74.9" y="127.9">D-</text>
<text x="30.5" y="145.7">3V3</text>
<text x="72.4" y="176.2">sc</text>
<text x="72.4" y="181.3">sd</text>
</g>
<g font-size="1" fill="#a90000">
<text x="87" y="22.6">5</text>
<text x="117.5" y="22.6">1</text>
<text x="87" y="25.1">8</text>
<text x="117" y="27.7">10</text>
<text x="87" y="30.2">6</text>
<text x="87" y="35.3">7</text>
<text x="117.5" y="35.3">2</text>
<text x="117.5" y="32.8">4</text>
<text x="117" y="40.4">11</text>
<text x="117.5" y="42.9">3</text>
</g>
<g font-size="1" fill="#006464">
<text x="91.2" y="23.6">VIN</text>
<text x="110.5" y="23.6">VOUT</text>
<text x="91.2" y="26.1">VINA</text>
<text x="112.4" y="28.7">FB</text>
<text x="91.2" y="31.2">EN</text>
<text x="111.5" y="33.8">LX1</text>
<text x="91.2" y="36.3">PS</text>
<text x="111.4" y="41.4">EXP</text>
<text x="111.5" y="36.3">LX2</text>
<text x="111.2" y="43.9">GND</text>
</g>
<g font-size=".8" fill="#006464">
<text x="51.6" y="103.9">0</text>
<text x="52.3" y="106.5">1</text>
<text x="52.6" y="109">2</text>
<text x="62.3" y="111.5">3</text>
</g>
</svg>
